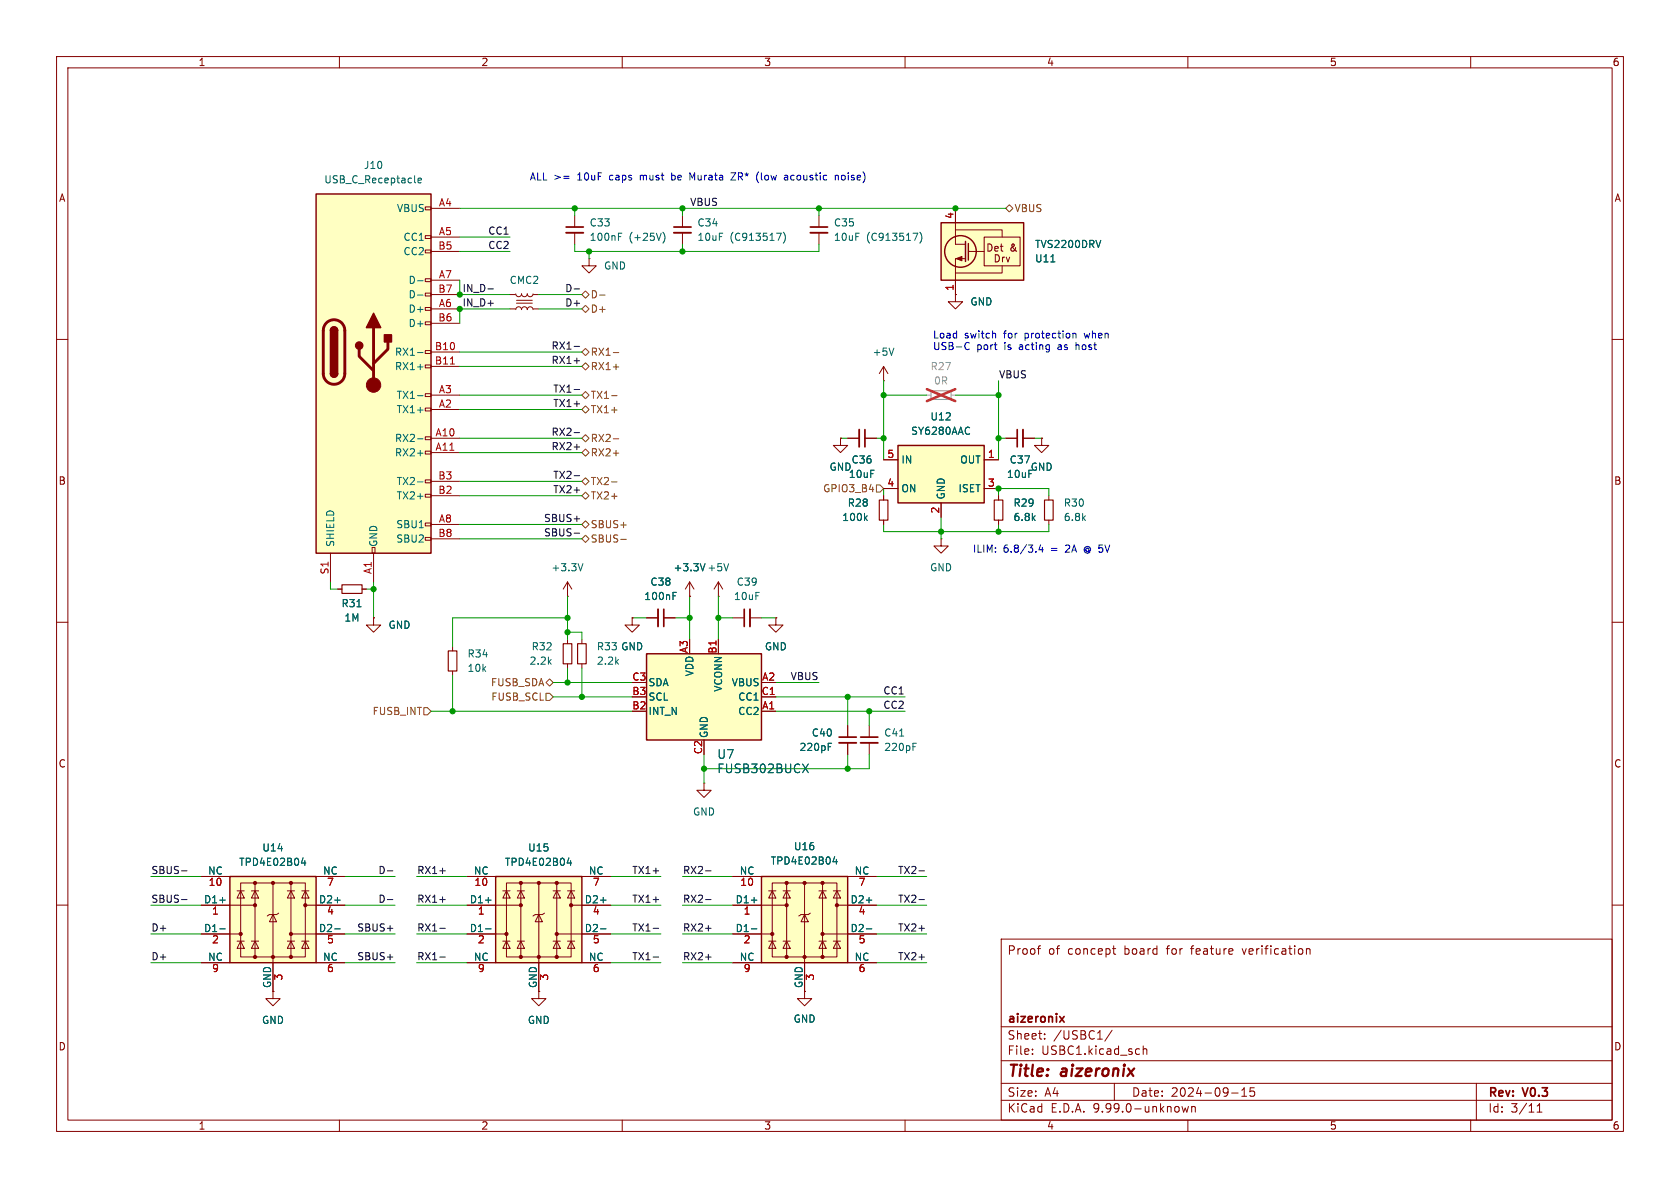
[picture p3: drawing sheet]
<svg xmlns="http://www.w3.org/2000/svg" width="297mm" height="210mm" viewBox="0 0 297 210" stroke-linecap="round" stroke-linejoin="round" font-family="sans-serif">
<g fill="none" stroke="#840000" stroke-width=".18">
<path d="M10 10h277v190h-277zM12 12h273v186h-273zM60 10v2M110 10v2M160 10v2M210 10v2M260 10v2M10 60h2M285 60h2M176.5 87.6v.8M176.5 91.9v.8M10 110h2"/>
<path d="M66 109.2v1.3h1.3l-1.3 1.3-1.2-1.3h1.2M66 109.2h.1M102.9 113v.8M102.9 117.3v.8M114.3 109.2h2M117.3 109.2h2.1M285 110h2M10 160h2M177 166h108v32h-108zM183.4 167.7h.6M184 167.2l-.3 .1M196.7 167.7h.5"/>
<path d="M196.9 167.2v1.3l.3 .2M231 167.8l.2-.1 .3 .1 .1 .9M231 167.7v1M285 160h2M60 198v2M110 198v2M160 198v2M177 194.5h108M177 191.5h108M177 187.5h108M177 181.5h108M182.5 186.3v.1"/>
<path d="M182.5 185.5v.1M184.7 183.6v.1M184.7 182.8v.1M196.6 182.1l-1.3 2M197 191.5v3M202.1 184.9v1.5M202.1 185.5l.2-.1 .4 .1v.9M209 195.6l.2 1 .3-.7 .3 .7 .3-1M210 198v2M210.7 195.6v1M210.7 195.7l.2-.1 .3 .1 .1 .9M217.7 193.2h1.2"/>
<path d="M219.5 193.8h.9M219.5 192.7l.5-.4v1.5M221.7 192.3h-.7v.7l.2-.1h.5l.1 .3-.1 .5-.2 .1-.5-.1M260 198v2M261 191.5v6.5M271.7 196.6h.9M271.7 195.5l.5-.4v1.5"/>
</g>
<path d="M117.3 107.7v3M187.3 179.7l.8 1M188.1 179.7l-.8 1" fill="none" stroke="#840000" stroke-width=".3"/>
<path d="M175.8 88.4h1.5v3.5h-1.5zM102.1 113.8h1.5v3.5h-1.5z" fill="none" stroke="#840000" stroke-width=".2"/>
<path d="M116.3 107.7v3" fill="none" stroke="#840000" stroke-width=".33"/>
<path d="M119 105.3h.4M119 104.7h.6" fill="none" stroke="#006464" stroke-width=".18"/>
<path d="M158.7 78.7h15.3v10.2h-15.3z" fill="#ffffc2"/>
<path d="M158.7 78.7h15.3v10.2h-15.3z" fill="none" stroke="#840000" stroke-width=".25"/>
<g fill="none" stroke="#840000" stroke-width=".18">
<path d="M101.6 38.1v2M120.6 38.1v2M144.8 38.1v2M101.6 41.1v2.1M104.1 45.7v1.3h1.3l-1.3 1.3-1.2-1.3h1.2M104.1 45.7h.1M120.6 41.1v2.1M144.8 41.1v2.1M148.6 77.5v1.2h1.3l-1.3 1.3-1.3-1.3h1.3M148.6 77.5h.1M149.9 77.5h2M152.9 77.5h2"/>
<path d="M156.2 81.3h2.5M156.2 86.4h2.5M156.2 87.6v.8M156.2 91.9v.8M166.4 88.9v2.5M174 81.3h2.5M174 86.4h2.5M185.4 87.6v.8M185.4 91.9v.8M59.7 104.1h.8M64 104.1h.8M80 114.3v.8"/>
<path d="M80 118.6v.8M100.3 105.4h.1M100.3 102.9v2.5M100.3 113v.8M100.3 117.3v.8M100.3 102.9l-.7 1.2M100.3 102.9l.8 1.2M111.8 109.2v1.3h1.2l-1.2 1.3-1.3-1.3h1.3M111.8 109.2h.1M121.9 105.4h.1M121.9 102.9l-.7 1.2M121.9 102.9l.8 1.2"/>
<path d="M121.9 102.9v2.5M127 105.4h.1M127 102.9l-.8 1.2M127 102.9l.8 1.2M127 102.9v2.5M129.5 109.2h2.1M132.6 109.2h2"/>
</g>
<path d="M155.4 88.4h1.6v3.5h-1.6zM184.7 88.4h1.5v3.5h-1.5zM60.5 103.4h3.5v1.5h-3.5zM79.2 115.1h1.6v3.5h-1.6zM99.6 113.8h1.5v3.5h-1.5z" fill="none" stroke="#840000" stroke-width=".2"/>
<g fill="none" stroke="#006464" stroke-width=".18">
<path d="M109.3 41.2h.6M109.3 41.8h.5M117.2 41a1.46 1.46 0 0 1 0 2M137.3 41.2h.8l-.5 1.3M138.5 41a1.46 1.46 0 0 1 0 2M161.4 41.2h.8l-.5 1.3M162.6 41a1.46 1.46 0 0 1 0 2M103.1 99.6l-.5 1.3M124.6 99.6l-.4 1.3M128.8 99.6l-.4 1.3M153 91.5l.3 .5M153.3 91.2l-.5 .5"/>
<path d="M63.1 107.3h.7"/>
</g>
<path d="M100.1 40.1h3M119.1 40.1h3.1M143.3 40.1h3M152.9 75.9v3.1M131.6 107.7v3" fill="none" stroke="#840000" stroke-width=".3"/>
<path d="M100.1 41.1h3M119.1 41.1h3.1M143.3 41.1h3M151.9 75.9v3.1M132.6 107.7v3" fill="none" stroke="#840000" stroke-width=".33"/>
<path d="M134.6 154.9h15.3v15.3h-15.3z" fill="#ffffc2"/>
<g fill="none" stroke="#840000" stroke-width=".18">
<path d="M129.5 154.9h5.1M135.9 157.5h1.3M136.5 156.1h11.5v13.1h-11.5zM136.5 157.5l.7 1.3h-1.3zM138.4 157.5h1.3M139.1 157.5l.6 1.3h-1.3zM139.1 156.1v13.1M142.2 156.1v19.2M144.8 157.5h1.2M145.4 157.5l.6 1.3h-1.2zM145.4 156.1v13.1M147.3 157.5h1.3"/>
<path d="M148 157.5l.6 1.3h-1.3zM149.9 154.9h5M129.5 160h9.6M129.5 165.1h7M129.5 170.2h5.1M135.9 166.4h1.3M136.5 166.4l.7 1.2h-1.3zM138.4 166.4h1.3M139.1 166.4l.6 1.2h-1.3zM142.2 161.7l.7 1.2h-1.3zM143.3 161.4l-.4 .3h-1.3l-.4 .2M144.8 166.4h1.2"/>
<path d="M145.4 166.4l.6 1.2h-1.2zM145.4 165.1h9.5M147.3 166.4h1.3M148 166.4l.6 1.2h-1.3zM148 160h6.9M149.9 170.2h5"/>
</g>
<path d="M134.6 154.9h15.3v15.3h-15.3z" fill="none" stroke="#840000" stroke-width=".25"/>
<g fill="#840000" stroke="#840000" stroke-width=".18">
<circle cx="136.5" cy="165.1" r=".28"/>
<circle cx="139.1" cy="156.1" r=".28"/>
<circle cx="139.1" cy="160" r=".28"/>
<circle cx="139.1" cy="169.2" r=".28"/>
<circle cx="142.2" cy="156.1" r=".28"/>
<circle cx="142.2" cy="169.2" r=".28"/>
<circle cx="145.4" cy="156.1" r=".28"/>
<circle cx="145.4" cy="165.1" r=".28"/>
<circle cx="145.4" cy="169.2" r=".28"/>
<circle cx="148" cy="160" r=".28"/>
</g>
<path d="M132.8 159.1h1M147.6 151.4l-.3 .9h.7M147.9 151.9v.9M153.2 159.1h.9M132.8 164.2h1M153.2 164.2h.9" fill="none" stroke="#006464" stroke-width=".18"/>
<path d="M87.6 154.9h15.3v15.3h-15.3z" fill="#ffffc2"/>
<g fill="none" stroke="#840000" stroke-width=".18">
<path d="M177.8 77.5h2M180.8 77.5h2.1M184.1 77.5v1.2h-1.2l1.2 1.3 1.3-1.3h-1.3M184.1 77.5h.1M166.4 95.3v1.2h1.2l-1.2 1.3-1.3-1.3h1.3M166.4 95.3h.1M137.2 109.2v1.3h-1.3l1.3 1.3 1.2-1.3h-1.2M137.2 109.2h.1M153.7 128.3v2M153.7 131.3v2.1M82.5 154.9h5.1M88.9 157.5h1.3"/>
<path d="M89.5 156.1h11.5v13.1h-11.5zM89.5 157.5l.7 1.3h-1.3zM91.4 157.5h1.3M92.1 157.5l.6 1.3h-1.3zM92.1 156.1v13.1M95.2 156.1v20.4h1.3l-1.3 1.3-1.2-1.3h1.2M97.8 157.5h1.3M98.4 157.5l.7 1.3h-1.3zM98.4 156.1v13.1M100.3 157.5h1.3M101 157.5l.6 1.3h-1.3zM102.9 154.9h5"/>
<path d="M48.3 175.3v1.2h1.2l-1.2 1.3-1.3-1.3h1.3M82.5 160h9.6M82.5 165.1h7M82.5 170.2h5.1M88.9 166.4h1.3M89.5 166.4l.7 1.2h-1.3zM91.4 166.4h1.3M92.1 166.4l.6 1.2h-1.3zM95.2 161.7l.7 1.2h-1.3zM96.3 161.4l-.4 .3h-1.3l-.4 .2M97.8 166.4h1.3M98.4 166.4l.7 1.2h-1.3z"/>
<path d="M98.4 165.1h9.5M100.3 166.4h1.3M101 166.4l.6 1.2h-1.3zM101 160h6.9M102.9 170.2h5"/>
</g>
<path d="M87.6 154.9h15.3v15.3h-15.3z" fill="none" stroke="#840000" stroke-width=".25"/>
<g fill="#840000" stroke="#840000" stroke-width=".18">
<circle cx="89.5" cy="165.1" r=".28"/>
<circle cx="92.1" cy="156.1" r=".28"/>
<circle cx="92.1" cy="160" r=".28"/>
<circle cx="92.1" cy="169.2" r=".28"/>
<circle cx="95.2" cy="156.1" r=".28"/>
<circle cx="95.2" cy="169.2" r=".28"/>
<circle cx="98.4" cy="156.1" r=".28"/>
<circle cx="98.4" cy="165.1" r=".28"/>
<circle cx="98.4" cy="169.2" r=".28"/>
<circle cx="101" cy="160" r=".28"/>
</g>
<path d="M159 130.1h.8M161.4 132h.4M161.4 131.4h.6M85.8 159.1h1M100.6 151.6l-.3 1h.8M100.9 152.1v.9M106.2 159.1h.9M85.8 164.2h1M106.2 164.2h.9" fill="none" stroke="#006464" stroke-width=".18"/>
<path d="M179.8 75.9v3.1M152.1 130.3h3.1" fill="none" stroke="#840000" stroke-width=".3"/>
<path d="M180.8 75.9v3.1M152.1 131.3h3.1" fill="none" stroke="#840000" stroke-width=".33"/>
<path d="M40.6 154.9h15.3v15.3h-15.3z" fill="#ffffc2"/>
<g fill="none" stroke="#840000" stroke-width=".18">
<path d="M35.6 154.9h5M41.9 157.5h1.3M42.5 156.1h11.5v13.1h-11.5zM42.5 157.5l.7 1.3h-1.3zM44.4 157.5h1.3M45.1 157.5l.6 1.3h-1.3zM45.1 156.1v13.1M48.3 156.1v19.2M50.8 157.5h1.3M51.4 157.5l.7 1.3h-1.3zM51.4 156.1v13.1M53.3 157.5h1.3"/>
<path d="M54 157.5l.6 1.3h-1.3zM55.9 154.9h5.1M35.6 160h9.5M35.6 165.1h6.9M35.6 170.2h5M41.9 166.4h1.3M42.5 166.4l.7 1.2h-1.3zM44.4 166.4h1.3M45.1 166.4l.6 1.2h-1.3zM48.3 161.7l.6 1.2h-1.3zM49.3 161.4l-.4 .3h-1.3l-.4 .2M50.8 166.4h1.3"/>
<path d="M51.4 166.4l.7 1.2h-1.3zM51.4 165.1h9.6M53.3 166.4h1.3M54 166.4l.6 1.2h-1.3zM54 160h7M55.9 170.2h5.1M142.2 175.3v1.2h1.3l-1.3 1.3-1.2-1.3h1.2"/>
</g>
<path d="M40.6 154.9h15.3v15.3h-15.3z" fill="none" stroke="#840000" stroke-width=".25"/>
<g fill="#840000" stroke="#840000" stroke-width=".18">
<circle cx="42.5" cy="165.1" r=".28"/>
<circle cx="45.1" cy="156.1" r=".28"/>
<circle cx="45.1" cy="160" r=".28"/>
<circle cx="45.1" cy="169.2" r=".28"/>
<circle cx="48.3" cy="156.1" r=".28"/>
<circle cx="48.3" cy="169.2" r=".28"/>
<circle cx="51.4" cy="156.1" r=".28"/>
<circle cx="51.4" cy="165.1" r=".28"/>
<circle cx="51.4" cy="169.2" r=".28"/>
<circle cx="54" cy="160" r=".28"/>
</g>
<path d="M38.9 159.1h.9M53.6 151.6l-.3 1h.8M53.9 152.1v.9M59.2 159.1h.9M38.9 164.2h.9M59.2 164.2h.9" fill="none" stroke="#006464" stroke-width=".18"/>
<path d="M114.3 115.6h20.3v15.2h-20.3z" fill="#ffffc2"/>
<path d="M114.3 115.6h20.3v15.2h-20.3z" fill="none" stroke="#840000" stroke-width=".25"/>
<path d="M168.9 52.1v1.2h1.3l-1.3 1.3-1.3-1.3h1.3M168.9 52.1h.1M127 113v2.6M134.6 123.2h2.6M134.6 125.7h2.6" fill="none" stroke="#840000" stroke-width=".18"/>
<path d="M141.9 135.1l1 1.5M142.9 135.1l-1 1.5" fill="none" stroke="#006464" stroke-width=".18"/>
<path d="M55.9 34.3h20.3v63.5h-20.3z" fill="#ffffc2"/>
<g fill="none" stroke="#840000" stroke-width=".18">
<path d="M75.2 36.6h1v.5h-1zM76.2 36.8h5.1M75.2 41.7h1v.5h-1zM75.2 44.2h1v.5h-1zM75.2 49.3h1v.5h-1zM75.2 51.8h1v.5h-1zM75.2 54.4h1v.5h-1zM75.2 56.9h1v.5h-1zM76.2 41.9h5.1M76.2 44.5h5.1M76.2 49.5h5.1M76.2 52.1h5.1"/>
<path d="M76.2 54.6h5.1M76.2 57.2h5.1M75.2 62h1v.5h-1zM75.2 64.5h1v.5h-1zM75.2 69.6h1v.5h-1zM75.2 72.1h1v.5h-1zM75.2 77.2h1v.5h-1zM75.2 79.8h1v.5h-1zM76.2 62.2h5.1M76.2 64.8h5.1M76.2 69.9h5.1M76.2 72.4h5.1"/>
<path d="M76.2 77.5h5.1M58.4 97.8v5.1M65.8 96.8h.5v1h-.5zM66 97.8v5.1M75.2 84.8h1v.5h-1zM75.2 87.4h1v.5h-1zM75.2 92.5h1v.5h-1zM75.2 95h1v.5h-1zM76.2 80h5.1M76.2 85.1h5.1M76.2 87.6h5.1M76.2 92.7h5.1"/>
<path d="M76.2 95.3h5.1"/>
</g>
<path d="M55.9 34.3h20.3v63.5h-20.3zM58.4 58.4a.64 .64 0 0 1 .7-.6 .64 .64 0 0 1 .6 .6M58.4 66a.64 .64 0 0 0 .7 .7 .64 .64 0 0 0 .6-.7" fill="none" stroke="#840000" stroke-width=".25"/>
<path d="M57.7 57.1a1.9 1.9 0 0 1 2.1-.4 1.9 1.9 0 0 1 1.2 1.7v7.6a1.91 1.91 0 0 1-1.9 1.9 1.91 1.91 0 0 1-2-1.9l.1-7.7 .1-.7zM66 57.9v10.2M63.5 61.7v1.3l2.5 2.5M68.6 60.5v1.2l-2.6 2.6" fill="none" stroke="#840000" stroke-width=".51"/>
<g fill="#840000" stroke="#840000" stroke-width=".25">
<path d="M58.4 58.4h1.3v7.6h-1.3z"/>
<path d="M58.6 58a.64 .64 0 0 1 .7-.2 .64 .64 0 0 1 .4 .6h-1.3z"/>
<path d="M58.4 66h1.3a.64 .64 0 0 1-.6 .7 .64 .64 0 0 1-.7-.7z"/>
<path d="M66 55.4l1.3 2.5h-2.5z"/>
<path d="M67.9 59.2h1.3v1.3h-1.3z"/>
<circle cx="63.5" cy="61.1" r=".63"/>
</g>
<circle cx="66" cy="68.1" r="1.27" fill="#840000" stroke="#840000" stroke-width=".18"/>
<path d="M73.9 31.9l.6-.1-.1-.3h-.3l-.2 .2 .1 .6h.4M73.8 49.6h1M73.8 52.2h1M73.8 62.3h1M73.8 64.9h1M73.8 69.9h1M73.8 77.6h1M73.8 80.1h1M73.8 85.2h1" fill="none" stroke="#006464" stroke-width=".18"/>
<path d="M79.6 64.4h.7" fill="none" stroke="#a90000" stroke-width=".18"/>
<path d="M166.4 39.4h14.6v10.1h-14.6z" fill="#ffffc2"/>
<g fill="none" stroke="#840000" stroke-width=".18">
<path d="M168.9 36.8v6.4h1.8M90.2 52.1h.9M90.2 54.6h.9M91.2 51.9l.1 .4 .4 .2 .4-.2 .1-.4 .1 .3 .3 .2h.4l.2-.5 .2 .4 .4 .1 .3-.1 .1-.4M91.2 54.7l.1-.3 .4-.2 .4 .2 .1 .3 .1-.3 .3-.2 .4 .1 .2 .4 .2-.3 .4-.2 .3 .2 .1 .3M91.3 53.1h2.8M91.3 53.6h2.8M94.3 52.1h.9M94.3 54.6h.9M168.9 40.6h8.3v1.3M168.9 52.1h.1M170.7 45.7h-1.8v6.4"/>
<path d="M171.2 44.5h2.8M174 41.9h6.3v5.1h-6.3zM177.2 47v1.3h-8.3M148.6 77.5h.1M149.9 77.5h2M152.9 77.5h2M156.2 67.3h.1M156.2 64.8l-.8 1.2M156.2 64.8l.8 1.2M156.2 64.8v2.5M177.8 77.5h2M180.8 77.5h2.1"/>
<path d="M184.1 77.5h.1M156.2 87.6v.8M156.2 91.9v.8M156.2 81.3h2.5M156.2 86.4h2.5M166.4 88.9v2.5M174 81.3h2.5M174 86.4h2.5M176.5 87.6v.8M176.5 91.9v.8M59.7 104.1h.8M64 104.1h.8"/>
<path d="M66 109.2h.1M111.8 109.2h.1M114.3 109.2h2M117.3 109.2h2.1M121.9 105.4h.1M127 113v2.6M137.2 109.2h.1M124.5 138.4v1.3h1.2l-1.2 1.3-1.3-1.3h1.3M124.5 138.4h.1M134.6 123.2h2.6M134.6 125.7h2.6M149.9 128.3v2"/>
<path d="M149.9 131.3v2.1M35.6 154.9h5M55.9 154.9h5.1M82.5 154.9h5.1M102.9 154.9h5M129.5 154.9h5.1M149.9 154.9h5M35.6 160h5M35.6 165.1h5M35.6 170.2h5M48.3 170.2v5.1M55.9 160h5.1"/>
<path d="M55.9 165.1h5.1M55.9 170.2h5.1M82.5 160h5.1M82.5 165.1h5.1M82.5 170.2h5.1M95.2 170.2v5.1M102.9 160h5M102.9 165.1h5M102.9 170.2h5M129.5 160h5.1M129.5 165.1h5.1M129.5 170.2h5.1"/>
<path d="M142.2 170.2v5.1M149.9 160h5M149.9 165.1h5M149.9 170.2h5"/>
</g>
<g fill="none" stroke="#840000" stroke-width=".25">
<path d="M166.4 39.4h14.6v10.1h-14.6zM170.7 42.7v3.5M171.2 43.1v2.9"/>
<circle cx="169.8" cy="44.4" r="2.79"/>
</g>
<path d="M169 45.7l1.1-.4v.8z" fill="#840000" stroke="#840000" stroke-width=".18"/>
<g fill="none" stroke="#006464" stroke-width=".18">
<path d="M185.8 46.3h.7M194.6 42.5l-.4 1.3M158 61.5l-.4 1.3M124.6 99.6l-.4 1.3M153 91.5l.3 .5M153.3 91.2l-.5 .5M63.1 107.3h.7M119 105.3h.4M119 104.7h.6M141.9 135.1l1 1.5M142.9 135.1l-1 1.5M146.4 132h.4"/>
<path d="M146.4 131.4h.6M38.9 159.1h.9M53.6 151.6l-.3 1h.8M53.9 152.1v.9M59.2 159.1h.9M85.8 159.1h1M100.6 151.6l-.3 1h.8M100.9 152.1v.9M106.2 159.1h.9M132.8 159.1h1M147.6 151.4l-.3 .9h.7M147.9 151.9v.9"/>
<path d="M153.2 159.1h.9M38.9 164.2h.9M59.2 164.2h.9M85.8 164.2h1M106.2 164.2h.9M132.8 164.2h1M153.2 164.2h.9"/>
</g>
<path d="M148.3 130.3h3.1" fill="none" stroke="#840000" stroke-width=".3"/>
<path d="M148.3 131.3h3.1" fill="none" stroke="#840000" stroke-width=".33"/>
<path d="M164.6 69.1h3.5v1.5h-3.5z" fill="none" stroke="#a1a1a1" stroke-width=".2"/>
<path d="M163.8 69.9h.8M168.1 69.9h.8" fill="none" stroke="#a1a1a1" stroke-width=".18"/>
<path d="M163.9 68.8l5 2.1M168.9 68.8l-5 2.1" fill="none" stroke="#e12e31" stroke-width=".46"/>
<g fill="none" stroke="#725600" stroke-width=".18">
<path d="M177.8 36.8l.6-.6 .7 .6-.7 .7zM102.9 54.6l.6-.6 .6 .6-.6 .6zM103.5 51.4l.6 .7-.6 .6-.6-.6zM106 52.2h1M102.9 69.9l.6-.7 .6 .7-.6 .6zM102.9 77.5l.6-.7 .6 .7-.6 .6zM102.9 72.4l.6-.6 .6 .6-.6 .6zM102.9 64.8l.6-.7 .6 .7-.6 .6zM102.9 62.2l.6-.6 .6 .6-.6 .7zM108.1 69.9h1M108.4 77.6h1M108.4 64.9h1"/>
<path d="M108.4 62.3h1M102.9 92.7l.6-.6 .6 .6-.6 .6zM102.9 85.1l.6-.6 .6 .6-.6 .6zM102.9 80l.6-.6 .6 .6-.6 .6zM102.9 95.3l.6-.7 .6 .7-.6 .6zM103.5 87l.6 .6-.6 .7-.6-.7zM108.1 85.2h1M108.4 80.1h1M109.8 95.3h.9M154.9 85.7h.7l.6 .7-.6 .6h-.7zM74.9 125.1h.7l.6 .6-.6 .7h-.7zM96.5 122.6h.7l.6 .6-.6 .6h-.7z"/>
<path d="M97.2 120l.6 .7-.6 .6-.7-.6z"/>
</g>
<g fill="none" stroke="#0f0f0f" stroke-width=".18">
<path d="M86.3 51.1h.9M101.5 51.1h1M101.5 79h1M101.5 68.9h1M101.5 61.2h1M101.5 63.8h1M101.5 76.5h1M101.5 84.1h1M101.5 94.3h1M32.1 153.9h1M32.1 159h1M68.5 153.9h.9"/>
<path d="M68.5 159h.9M77.8 153.9h.9M77.8 159h.9M124.7 153.9h1M124.7 159h1M162.5 153.9h.9M162.5 159h.9M77.8 169.2h.9M77.8 164.1h.9M115.5 169.2h.9M115.5 164.1h.9M124.7 169.2h1"/>
<path d="M124.7 164.1h1"/>
</g>
<g fill="none" stroke="#009600" stroke-width=".18">
<path d="M81.3 36.8h96.5M101.6 36.8v1.3M120.6 36.8v1.3M144.8 36.8v1.3M81.3 41.9h8.9M81.3 49.5v2.6h8.9M81.3 44.5h8.9M90.2 54.6h-8.9v2.6M95.2 54.6h7.7M95.2 52.1h7.7M101.6 43.2v1.3h43.2v-1.3M104.1 44.5v1.2"/>
<path d="M120.6 43.2v1.3M81.3 72.4h21.6M81.3 77.5h21.6M81.3 64.8h21.6M81.3 69.9h21.6M81.3 62.2h21.6M148.6 77.5h1.3M154.9 77.5h1.3M156.2 69.9h7.6M156.2 67.3v14M168.9 69.9h7.6M176.5 77.5h1.3"/>
<path d="M176.5 67.3v14M182.9 77.5h1.2M81.3 95.3h21.6M81.3 80h21.6M81.3 85.1h21.6M81.3 92.7h21.6M81.3 87.6h21.6M156.2 86.4v1.2M156.2 92.7v1.3h29.2v-1.3M166.4 91.4v3.9M176.5 87.6v-1.2h8.9v1.2M176.5 92.7v1.3"/>
<path d="M58.4 102.9v1.2h1.3M64.8 104.1h1.2M66 102.9v6.3M80 119.4v6.3M100.3 109.2h-20.3v5.1M100.3 111.8h2.6v1.2M100.3 105.4v7.6M100.3 118.1v2.6M102.9 118.1v5.1M111.8 109.2h2.5M119.4 109.2h2.5M121.9 105.4v7.6"/>
<path d="M127 109.2h2.5M127 105.4v7.6M134.6 109.2h2.6M76.2 125.7h35.6M97.8 123.2h14M97.8 120.7h14M124.5 133.4v5M137.2 125.7h22.8M137.2 123.2h22.8M137.2 120.7h7.6M149.9 123.2v5.1M149.9 133.4v2.5"/>
<path d="M153.7 133.4v2.5h-29.2M153.7 125.7v2.6M26.7 154.9h8.9M61 154.9h8.8M73.7 154.9h8.8M107.9 154.9h8.9M120.6 154.9h8.9M154.9 154.9h8.9M26.7 165.1h8.9M26.7 160h8.9M26.7 170.2h8.9M61 165.1h8.8"/>
<path d="M61 160h8.8M61 170.2h8.8M73.7 165.1h8.8M73.7 160h8.8M73.7 170.2h8.8M107.9 165.1h8.9M107.9 160h8.9M107.9 170.2h8.9M120.6 165.1h8.9M120.6 160h8.9M120.6 170.2h8.9M154.9 165.1h8.9"/>
<path d="M154.9 160h8.9M154.9 170.2h8.9"/>
</g>
<g fill="none" stroke="#0000c2" stroke-width=".18">
<path d="M99.6 31.2h1M99.6 31.5h1M118.8 30.6v1.2M118.8 31.8h.1M118.9 31h-.1M122.4 31.5l-.4-.9v1.2M129.2 30.6h.9l-.9 1.2h.9M133.9 32.1l.2 .2M134.1 30.4l-.2 .2M138.7 31.8h.6M138.7 31h.5l.1 .8M139.3 31.3l-.6 .1"/>
<path d="M147.7 31.1l.1-.1h.3l.1 .8M147.7 31v.8M148.8 31.1v.6M175.8 58.9l.2 .2v.7M189.7 59l.2-.1 .3 .1v.8M171.4 61.7l-.3 .1-.3-.1M190.2 60.5v1.3M190.4 61l-.2 .1M184 96.3l-.3 .9h.8M184.3 96.8v.8M191.8 96.8a.58 .58 0 0 0 0 .8"/>
</g>
<g fill="#009600" stroke="#009600" stroke-width=".18">
<circle cx="176.5" cy="77.5" r=".46"/>
<circle cx="166.4" cy="94" r=".46"/>
<circle cx="176.5" cy="94" r=".46"/>
<circle cx="176.5" cy="69.9" r=".46"/>
<circle cx="176.5" cy="86.4" r=".46"/>
<circle cx="66" cy="104.1" r=".46"/>
<circle cx="149.9" cy="123.2" r=".46"/>
<circle cx="153.7" cy="125.7" r=".46"/>
<circle cx="168.9" cy="36.8" r=".46"/>
<circle cx="144.8" cy="36.8" r=".46"/>
<circle cx="156.2" cy="77.5" r=".46"/>
<circle cx="156.2" cy="69.9" r=".46"/>
<circle cx="120.6" cy="36.8" r=".46"/>
<circle cx="120.6" cy="44.5" r=".46"/>
<circle cx="149.9" cy="135.9" r=".46"/>
<circle cx="124.5" cy="135.9" r=".46"/>
<circle cx="121.9" cy="109.2" r=".46"/>
<circle cx="127" cy="109.2" r=".46"/>
<circle cx="101.6" cy="36.8" r=".46"/>
<circle cx="104.1" cy="44.5" r=".46"/>
<circle cx="81.3" cy="52.1" r=".46"/>
<circle cx="100.3" cy="109.2" r=".46"/>
<circle cx="100.3" cy="120.7" r=".46"/>
<circle cx="102.9" cy="123.2" r=".46"/>
<circle cx="80" cy="125.7" r=".46"/>
<circle cx="100.3" cy="111.8" r=".46"/>
<circle cx="81.3" cy="54.6" r=".46"/>
</g>
<g font-size="2.8" fill="#840000">
<text x="178" y="190.9">Title:</text>
<text x="187.7" y="190.9">aizeronix</text>
</g>
<g font-size="2.1" fill="#006464">
<text x="126.7" y="136.9">FUSB302BUCX</text>
<text x="126.7" y="134.3">U7</text>
</g>
<g font-size="2.1" fill="#840000">
<text x="178" y="169">Proof</text>
<text x="185.3" y="169">of</text>
<text x="188.8" y="169">concept</text>
<text x="198.9" y="169">board</text>
<text x="206.6" y="169">for</text>
<text x="211" y="169">feature</text>
<text x="220.2" y="169">verification</text>
<text x="178" y="184">Sheet:</text>
<text x="178" y="181.2">aizeronix</text>
<text x="186.2" y="184">/USBC1/</text>
<text x="178" y="186.7">File:</text>
<text x="184.1" y="186.7">USBC1.kicad_sch</text>
<text x="178" y="196.9">KiCad</text>
<text x="178" y="194.1">Size:</text>
<text x="184.7" y="194.1">A4</text>
<text x="185.7" y="196.9">E.D.A.</text>
<text x="193.3" y="196.9">9.99.0-unknown</text>
<text x="200" y="194.1">Date:</text>
<text x="207" y="194.1">2024-09-15</text>
<text x="263" y="194.3">Rev:</text>
<text x="263" y="196.9">Id:</text>
<text x="267.1" y="196.9">3/11</text>
<text x="269.4" y="194.3">V0.3</text>
</g>
<g font-size="1.8" fill="#840000">
<text x="35" y="11.9">1</text>
<text x="85" y="11.9">2</text>
<text x="135" y="11.9">3</text>
<text x="185" y="11.9">4</text>
<text x="235" y="11.9">5</text>
<text x="285" y="11.9">6</text>
<text x="10.3" y="35.9">A</text>
<text x="285.3" y="35.9">A</text>
<text x="174.3" y="44.7">Det</text>
<text x="175.6" y="46.6">Drv</text>
<text x="178.5" y="44.7">&amp;</text>
<text x="10.3" y="85.9">B</text>
<text x="285.3" y="85.9">B</text>
<text x="10.3" y="135.9">C</text>
<text x="285.3" y="135.9">C</text>
<text x="48" y="174.8" transform="rotate(-90 48 174.8)">GND</text>
<text x="10.3" y="185.9">D</text>
<text x="285.3" y="185.9">D</text>
<text x="35" y="199.9">1</text>
<text x="85" y="199.9">2</text>
<text x="135" y="199.9">3</text>
<text x="185" y="199.9">4</text>
<text x="235" y="199.9">5</text>
<text x="285" y="199.9">6</text>
</g>
<g font-size="1.8" fill="#006464">
<text x="57.2" y="32.6">USB_C_Receptacle</text>
<text x="64.2" y="30.1">J10</text>
<text x="70.1" y="37.7">VBUS</text>
<text x="104.1" y="40.2">C33</text>
<text x="123.2" y="40.2">C34</text>
<text x="147.3" y="40.2">C35</text>
<text x="71.2" y="42.8">CC1</text>
<text x="71.2" y="45.3">CC2</text>
<text x="104.1" y="42.8">100nF</text>
<text x="106.7" y="47.9">GND</text>
<text x="111.2" y="42.8">(+25V)</text>
<text x="123.2" y="42.8">10uF</text>
<text x="129" y="42.8">(C913517)</text>
<text x="147.3" y="42.8">10uF</text>
<text x="153.2" y="42.8">(C913517)</text>
<text x="182.9" y="46.6">U11</text>
<text x="182.9" y="44">TVS2200DRV</text>
<text x="72.1" y="50.4">D-</text>
<text x="72.1" y="52.9">D-</text>
<text x="90" y="50.4">CMC2</text>
<text x="72.1" y="55.5">D+</text>
<text x="72.1" y="58">D+</text>
<text x="171.5" y="54.2">GND</text>
<text x="69.7" y="63.1">RX1-</text>
<text x="69.7" y="65.6">RX1+</text>
<text x="154.2" y="63.1">+5V</text>
<text x="70" y="70.7">TX1-</text>
<text x="70" y="73.3">TX1+</text>
<text x="161" y="77.1">SY6280AAC</text>
<text x="164.4" y="74.5">U12</text>
<text x="69.7" y="78.3">RX2-</text>
<text x="69.7" y="80.9">RX2+</text>
<text x="146.6" y="83.4">GND</text>
<text x="150.4" y="82.1">C36</text>
<text x="159.3" y="82.1">IN</text>
<text x="169.7" y="82.1">OUT</text>
<text x="178.4" y="82.1">C37</text>
<text x="182.1" y="83.4">GND</text>
<text x="70" y="86">TX2-</text>
<text x="70" y="88.5">TX2+</text>
<text x="149.8" y="89.8">R28</text>
<text x="150" y="84.7">10uF</text>
<text x="159.3" y="87.2">ON</text>
<text x="167.2" y="88.4" transform="rotate(-90 167.2 88.4)">GND</text>
<text x="169.3" y="87.2">ISET</text>
<text x="177.9" y="84.7">10uF</text>
<text x="179.1" y="89.8">R29</text>
<text x="188" y="89.8">R30</text>
<text x="70" y="93.6">SBU1</text>
<text x="148.8" y="92.3">100k</text>
<text x="179.1" y="92.3">6.8k</text>
<text x="188" y="92.3">6.8k</text>
<text x="59.3" y="96.8" transform="rotate(-90 59.3 96.8)">SHIELD</text>
<text x="66.9" y="96.8" transform="rotate(-90 66.9 96.8)">GND</text>
<text x="70" y="96.1">SBU2</text>
<text x="97.4" y="101.2">+3.3V</text>
<text x="119" y="101.2">+3.3V</text>
<text x="125" y="101.2">+5V</text>
<text x="164.3" y="101.2">GND</text>
<text x="60.3" y="107.5">R31</text>
<text x="113.8" y="106.3">100nF</text>
<text x="114.9" y="103.7">C38</text>
<text x="129.7" y="106.3">10uF</text>
<text x="130.1" y="103.7">C39</text>
<text x="60.8" y="110.1">1M</text>
<text x="68.6" y="111.4">GND</text>
<text x="82.6" y="119">10k</text>
<text x="82.6" y="116.4">R34</text>
<text x="93.5" y="117.7">2.2k</text>
<text x="93.9" y="115.2">R32</text>
<text x="105.4" y="117.7">2.2k</text>
<text x="105.4" y="115.2">R33 GND</text>
<text x="109.7" y="115.2">GND</text>
<text x="122.8" y="119.7" transform="rotate(-90 122.8 119.7)">VDD</text>
<text x="135.1" y="115.2">GND</text>
<text x="114.6" y="121.5">SDA</text>
<text x="114.6" y="124.1">SCL</text>
<text x="127.9" y="122.4" transform="rotate(-90 127.9 122.4)">VCONN</text>
<text x="129.3" y="121.5">VBUS</text>
<text x="130.4" y="124.1">CC1</text>
<text x="114.6" y="126.6">INT_N</text>
<text x="125.3" y="130.6" transform="rotate(-90 125.3 130.6)">GND</text>
<text x="130.4" y="126.6">CC2</text>
<text x="143.4" y="130.4">C40</text>
<text x="156.2" y="130.4">C41</text>
<text x="141.2" y="132.9">220pF</text>
<text x="156.2" y="132.9">220pF</text>
<text x="122.4" y="144.4">GND</text>
<text x="36.7" y="154.7">NC</text>
<text x="42.2" y="153.3">TPD4E02B04</text>
<text x="46.3" y="150.7">U14</text>
<text x="57" y="154.7">NC</text>
<text x="83.7" y="154.7">NC</text>
<text x="89.2" y="153.3">TPD4E02B04</text>
<text x="93.3" y="150.7">U15</text>
<text x="104" y="154.7">NC</text>
<text x="130.7" y="154.7">NC</text>
<text x="136.2" y="153">TPD4E02B04</text>
<text x="140.3" y="150.5">U16</text>
<text x="151" y="154.7">NC</text>
<text x="36" y="159.8">D1+</text>
<text x="56.3" y="159.8">D2+</text>
<text x="83" y="159.8">D1+</text>
<text x="103.3" y="159.8">D2+</text>
<text x="130" y="159.8">D1+</text>
<text x="150.3" y="159.8">D2+</text>
<text x="36" y="164.8">D1-</text>
<text x="56.3" y="164.8">D2-</text>
<text x="83" y="164.8">D1-</text>
<text x="103.3" y="164.8">D2-</text>
<text x="130" y="164.8">D1-</text>
<text x="150.3" y="164.8">D2-</text>
<text x="36.7" y="169.9">NC</text>
<text x="57" y="169.9">NC</text>
<text x="83.7" y="169.9">NC</text>
<text x="104" y="169.9">NC</text>
<text x="130.7" y="169.9">NC</text>
<text x="151" y="169.9">NC</text>
<text x="95" y="174.8" transform="rotate(-90 95 174.8)">GND</text>
<text x="142" y="174.8" transform="rotate(-90 142 174.8)">GND</text>
<text x="46.2" y="181.2">GND</text>
<text x="93.2" y="181.2">GND</text>
<text x="140.2" y="181">GND</text>
</g>
<g font-size="1.8" fill="#0000c2">
<text x="93.6" y="32.1">ALL &gt;=</text>
<text x="102.2" y="32.1">10uF</text>
<text x="108" y="32.1">caps</text>
<text x="113.6" y="32.1">must</text>
<text x="119.4" y="32.1">be</text>
<text x="122.8" y="32.1">Murata</text>
<text x="130.4" y="32.1">ZR*</text>
<text x="135" y="32.1">(low</text>
<text x="140.1" y="32.1">acoustic</text>
<text x="149.3" y="32.1">noise)</text>
<text x="164.8" y="60">Load</text>
<text x="164.8" y="62.1">USB-C</text>
<text x="170.5" y="60">switch</text>
<text x="172.7" y="62.1">port</text>
<text x="177.6" y="60">for</text>
<text x="177.6" y="62.1">is</text>
<text x="180.5" y="62.1">acting</text>
<text x="181.4" y="60">protection</text>
<text x="187.5" y="62.1">as</text>
<text x="190.8" y="62.1">host</text>
<text x="192.2" y="60">when</text>
<text x="171.9" y="97.9">ILIM:</text>
<text x="177.4" y="97.9">6.8/3.4</text>
<text x="185.9" y="97.9">=</text>
<text x="188.6" y="97.9">2A</text>
<text x="192.1" y="97.9">@ 5V</text>
</g>
<g font-size="1.8" fill="#a90000">
<text x="77.5" y="36.6">A4</text>
<text x="77.5" y="41.7">A5</text>
<text x="168.7" y="38.8" transform="rotate(-90 168.7 38.8)">4</text>
<text x="77.4" y="44.2">B5</text>
<text x="77.4" y="51.8">B7</text>
<text x="77.5" y="49.3">A7</text>
<text x="168.7" y="51.5" transform="rotate(-90 168.7 51.5)">1</text>
<text x="77.4" y="56.9">B6</text>
<text x="77.5" y="54.4">A6</text>
<text x="76.8" y="62">B10</text>
<text x="76.8" y="64.5">B11</text>
<text x="77.5" y="69.6">A3</text>
<text x="76.9" y="77.2">A10</text>
<text x="77.5" y="72.1">A2</text>
<text x="76.9" y="79.8">A11</text>
<text x="156.8" y="81">5</text>
<text x="174.6" y="81">1</text>
<text x="77.4" y="84.8">B3</text>
<text x="77.4" y="87.4">B2</text>
<text x="156.8" y="86.1">4</text>
<text x="174.6" y="86.1">3</text>
<text x="77.4" y="95">B8</text>
<text x="77.5" y="92.5">A8</text>
<text x="166.1" y="90.9" transform="rotate(-90 166.1 90.9)">2</text>
<text x="58.2" y="101.6" transform="rotate(-90 58.2 101.6)">S1</text>
<text x="65.8" y="101.6" transform="rotate(-90 65.8 101.6)">A1</text>
<text x="121.7" y="115.6" transform="rotate(-90 121.7 115.6)">A3</text>
<text x="126.7" y="115.6" transform="rotate(-90 126.7 115.6)">B1</text>
<text x="111.7" y="120.4">C3</text>
<text x="111.7" y="122.9">B3</text>
<text x="111.7" y="125.5">B2</text>
<text x="134.5" y="122.9">C1</text>
<text x="134.6" y="120.4">A2</text>
<text x="134.6" y="125.5">A1</text>
<text x="124.2" y="133.4" transform="rotate(-90 124.2 133.4)">C2</text>
<text x="36.8" y="156.9">10</text>
<text x="57.7" y="156.9">7</text>
<text x="83.8" y="156.9">10</text>
<text x="104.7" y="156.9">7</text>
<text x="130.8" y="156.9">10</text>
<text x="151.7" y="156.9">7</text>
<text x="37.4" y="162">1</text>
<text x="37.4" y="167.1">2</text>
<text x="57.7" y="162">4</text>
<text x="57.7" y="167.1">5</text>
<text x="84.4" y="162">1</text>
<text x="84.4" y="167.1">2</text>
<text x="104.7" y="162">4</text>
<text x="104.7" y="167.1">5</text>
<text x="131.4" y="162">1</text>
<text x="131.4" y="167.1">2</text>
<text x="151.7" y="162">4</text>
<text x="151.7" y="167.1">5</text>
<text x="37.4" y="172.2">9</text>
<text x="50.2" y="173.4" transform="rotate(-90 50.2 173.4)">3</text>
<text x="57.7" y="172.2">6</text>
<text x="84.4" y="172.2">9</text>
<text x="97.2" y="173.4" transform="rotate(-90 97.2 173.4)">3</text>
<text x="104.7" y="172.2">6</text>
<text x="131.4" y="172.2">9</text>
<text x="144.2" y="173.4" transform="rotate(-90 144.2 173.4)">3</text>
<text x="151.7" y="172.2">6</text>
</g>
<g font-size="1.8" fill="#0f0f0f">
<text x="86.2" y="41.6">CC1</text>
<text x="121.9" y="36.5">VBUS</text>
<text x="86.2" y="44.1">CC2</text>
<text x="81.7" y="51.7">IN_D-</text>
<text x="99.8" y="51.7">D-</text>
<text x="81.7" y="54.3">IN_D+</text>
<text x="99.8" y="54.3">D+</text>
<text x="97.4" y="61.9">RX1-</text>
<text x="97.4" y="64.4">RX1+</text>
<text x="97.7" y="69.5">TX1-</text>
<text x="176.5" y="67">VBUS</text>
<text x="97.4" y="77.1">RX2-</text>
<text x="97.7" y="72">TX1+</text>
<text x="97.4" y="79.7">RX2+</text>
<text x="97.7" y="87.3">TX2+</text>
<text x="97.7" y="84.7">TX2-</text>
<text x="96.1" y="92.4">SBUS+</text>
<text x="96.1" y="94.9">SBUS-</text>
<text x="139.7" y="120.3">VBUS</text>
<text x="156.1" y="122.8">CC1</text>
<text x="156.1" y="125.4">CC2</text>
<text x="26.7" y="154.6">SBUS-</text>
<text x="66.8" y="154.6">D-</text>
<text x="73.7" y="154.6">RX1+</text>
<text x="111.7" y="154.6">TX1+</text>
<text x="120.6" y="154.6">RX2-</text>
<text x="158.7" y="154.6">TX2-</text>
<text x="26.7" y="159.7">SBUS-</text>
<text x="66.8" y="159.7">D-</text>
<text x="73.7" y="159.7">RX1+</text>
<text x="111.7" y="159.7">TX1+</text>
<text x="120.6" y="159.7">RX2-</text>
<text x="158.7" y="159.7">TX2-</text>
<text x="26.7" y="164.8">D+</text>
<text x="63.1" y="164.8">SBUS+</text>
<text x="73.7" y="164.8">RX1-</text>
<text x="111.7" y="164.8">TX1-</text>
<text x="120.6" y="164.8">RX2+</text>
<text x="158.7" y="164.8">TX2+</text>
<text x="26.7" y="169.8">D+</text>
<text x="63.1" y="169.8">SBUS+</text>
<text x="73.7" y="169.8">RX1-</text>
<text x="111.7" y="169.8">TX1-</text>
<text x="120.6" y="169.8">RX2+</text>
<text x="158.7" y="169.8">TX2+</text>
</g>
<g font-size="1.8" fill="#725600">
<text x="179.3" y="37.7">VBUS</text>
<text x="104.3" y="52.9">D-</text>
<text x="104.3" y="55.5">D+</text>
<text x="104.3" y="65.6">RX1+</text>
<text x="104.3" y="63.1">RX1-</text>
<text x="104.3" y="70.7">TX1-</text>
<text x="104.3" y="73.3">TX1+</text>
<text x="104.3" y="78.3">RX2-</text>
<text x="104.3" y="80.9">RX2+</text>
<text x="104.3" y="88.5">TX2+</text>
<text x="104.3" y="86">TX2-</text>
<text x="145.4" y="87.2">GPIO3_B4</text>
<text x="104.3" y="93.6">SBUS+</text>
<text x="104.3" y="96.1">SBUS-</text>
<text x="86.7" y="121.5">FUSB_SDA</text>
<text x="86.8" y="124.1">FUSB_SCL</text>
<text x="65.8" y="126.6">FUSB_INT</text>
</g>
<g font-size="1.8" fill="#989898">
<text x="164.4" y="65.6">R27</text>
<text x="165" y="68.2">0R</text>
</g>
</svg>
